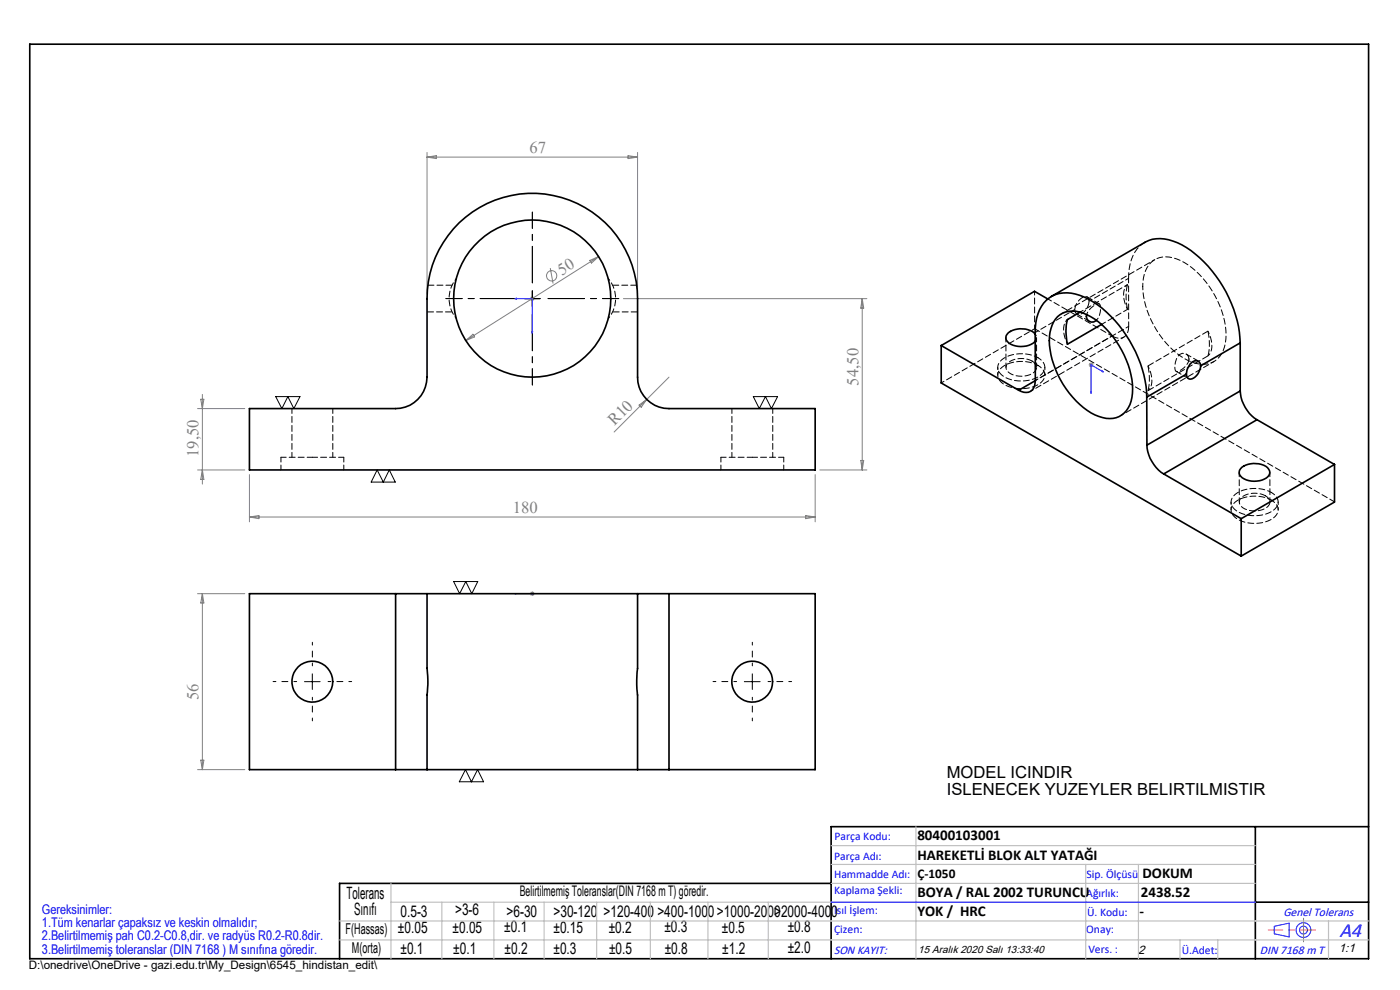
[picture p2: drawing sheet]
<svg xmlns="http://www.w3.org/2000/svg" width="297mm" height="210mm" viewBox="0 0 297 210" stroke-linecap="round" stroke-linejoin="round" font-family="sans-serif">
<g fill="none" stroke="#808080" stroke-width=".21">
<path d="M90.6 32.3v30.1M90.6 33.3h44.7M90.6 33.3l2-.3v.6zM133.2 33l2.1 .3-2.1 .3zM135.3 32.3v30.1M116.7 56.9l.6 3.2M125.1 55.2l1.9-.8-1.5 1.4zM127 54.4l-28.2 17.8M98.8 72.2l1.5-1.3 .4 .6zM112.4 63.4h1M112.6 63l.7 .7M112.9 62.9v.9"/>
<path d="M113.3 63l-.7 .7M132.3 63.4h51.6M182.9 63.4v36.3M182.9 63.4l.3 2h-.6zM231 77.4h1M231.1 77l.7 .7M231.5 76.9v1M231.8 77l-.7 .7M41.9 86.7h10M41.9 99.7h10M42.6 84.7h.7l-.4 2zM42.9 83.7v19"/>
<path d="M42.9 99.7l.4 2h-.7zM135.6 85.9l1.6-1.2-1.2 1.7zM141.9 80l-11.6 11.6M173.9 99.7h10M182.6 97.7h.6l-.3 2zM52.9 100.7v10M52.9 109.7h120M52.9 109.7l2-.3v.6zM170.9 109.4l2 .3-2 .3zM172.9 100.7v10M41.9 125.9h10M42.9 125.9v37.4"/>
<path d="M42.9 125.9l.4 2h-.7zM112.4 125.9h1M112.6 125.6l.7 .7M112.9 125.4v1M113.3 125.6l-.7 .7M41.9 163.3h10M42.6 161.2h.7l-.4 2.1z"/>
<circle cx="117" cy="58.5" r="1.1"/>
</g>
<g fill="none" stroke="#00f" stroke-width=".21">
<path d="M109.2 63.4l.4-.2v.3zM109.2 63.4h3.7v7.4M112.8 70.4h.2l-.1 .4zM233.8 78.7l.3 .2-.3-.1zM234.1 78.9l-2.6-1.5v6M231.4 83.1l.1 .1v.2zM109.2 125.9h.4h-.4M109.2 125.9h3.7M112.8 125.9h.2zM112.9 125.9h.1M176.3 191.4h90M270.3 196.5l3.2-.7v2.9l-3.2-.6z"/>
<circle cx="276.5" cy="197.3" r="1.57"/>
<circle cx="276.5" cy="197.3" r=".83"/>
</g>
<path d="M112.9 60v-15M109.6 63.3h-15M112.9 66.7v15M116.3 63.3h15" fill="none" stroke="#000" stroke-width=".21" stroke-dasharray="15.2 1.3 1.3 1.3" stroke-dashoffset="7.5"/>
<path d="M62.9 144.6h-5M66.3 141.2v-5M66.3 147.9v5M69.6 144.6h5M156.3 144.6h-5M159.6 141.2v-5M159.6 147.9v5M162.9 144.6h5" fill="none" stroke="#000" stroke-width=".21" stroke-dasharray="15.2 1.3 1.3 1.3" stroke-dashoffset="14.6"/>
<path d="M111.3 63.4h3.3M112.9 61.7v3.3M58.5 84.1h5.1l-1.3 2.6-1.2-2.6-1.3 2.6zM80 99.7l1.3 2.6 1.3-2.6 1.3 2.6h-5.2zM159.8 84.1h5.2l-1.3 2.6-1.3-2.6-1.3 2.6zM96.2 123.4h5.2l-1.3 2.5-1.3-2.5-1.3 2.5zM64.6 144.6h3.3M66.3 142.9v3.4M157.9 144.6h3.4M159.6 142.9v3.4M98.7 163.3l1.3 2.5 1.3-2.5 1.3 2.5h-5.2z" fill="none" stroke="#000" stroke-width=".21"/>
<path d="M6.3 9.4h284v194h-284zM266.3 175.4v28M290.3 175.4h-114v28M176.3 187.4h-104.3v16M266.3 191.4h24" fill="none" stroke="#000" stroke-width=".35"/>
<path d="M279 197.3h-9.9" fill="none" stroke="#f00" stroke-width=".21" stroke-dasharray="15.2 1.3 1.3 1.3" stroke-dashoffset="12.2"/>
<path d="M276.5 197.3v2.5M276.5 197.3v-2.5" fill="none" stroke="#808080" stroke-width=".21" stroke-dasharray="15.2 1.3 1.3 1.3"/>
<g fill="none" stroke="#c0c0c0" stroke-width=".25">
<path d="M176.3 179.4h90M194.3 175.4v28M72 199.4h218.3M72 195.4h218.3M82.9 187.4v16M82.9 191.4h183.4M93.7 191.4v12M104.8 191.4v12M115.4 191.4v12M126.6 191.4v12M138 191.4v12M150.2 191.4v12"/>
<path d="M163 191.4v12M176.3 183.4h90M176.3 187.4h90M230.3 183.4v20M241.5 183.4v20M250.3 199.4v4M258.3 199.4v4M281.8 195.4v8"/>
</g>
<g fill="#00f">
<path d="M109.2 63.4l.4-.2v.3zM112.8 70.4h.2l-.1 .4z"/>
<path d="M109.2 125.9h.4zM112.8 125.9h.2z"/>
<path d="M233.8 78.7v.1l.3 .1zM231.4 83.1l.1 .3v-.2z"/>
</g>
<g fill="none" stroke="#000" stroke-width=".35">
<path d="M199.7 73.3v7.9l63.6 36.8M199.7 73.3l16.4 9.5M219.6 70.9a4.5 4.5 0 0 0-5.9 0 1.35 1.35 0 0 0 .7 2.1 4.7 4.7 0 0 0 5.2-.6M222.3 63.4l-2.8-1.6-19.8 11.5M223 62.9l19.9-11.5a7.3 7.3 0 0 1 6.9 .1 24.9 24.9 0 0 1 11.9 14.1l.4 1.2a19.5 19.5 0 0 1 1 5.9M224.4 67.2a5.8 5.8 0 0 1 7 0 19.6 19.6 0 0 1 8.9 15.3 6.1 6.1 0 0 1-2.9 5.9 6.4 6.4 0 0 1-5.9-.8 19.3 19.3 0 0 1-8.9-16.2l.1-.9a6.6 6.6 0 0 1 1.7-3.3zM229.1 66.2l-2.7 1.6a10.8 10.8 0 0 0 0 5.2l7.3-4.2M230.5 66.8a1.19 1.19 0 0 0 .6 1.4 1.19 1.19 0 0 0 1.5-.3M251.7 79.4l-8.4 4.8M254.7 77.6a1.04 1.04 0 0 0-.6-1 1.04 1.04 0 0 0-1.2 .2 3.8 3.8 0 0 0-1.2 2.6M254.7 77.6a2.74 2.74 0 0 1-2.4 2.8 1.12 1.12 0 0 1-.6-1M263.1 72.7l-8.4 4.9"/>
<path d="M263.1 72.7v10.2M52.9 86.7h31a6.7 6.7 0 0 0 6.7-6.7v-16.6a22.3 22.3 0 0 1 22.3-22.4 22.3 22.3 0 0 1 22.4 22.4v16.6a6.6 6.6 0 0 0 6.6 6.7h31v13h-120zM219.6 80.7v-10.2a8.2 8.2 0 0 1 3.6-7.7 8.8 8.8 0 0 1 8.7 1.2 26.2 26.2 0 0 1 11.4 20.2M219.6 80.7a2.17 2.17 0 0 1-1.9 2.5l-1.6-.4M219.6 80.7l-3.5 2.1M243.3 84.2v10.2M243.3 94.4a7.9 7.9 0 0 0 3.6 6.1M263.1 82.9a7.8 7.8 0 0 0 3.6 6.1M263.1 82.9l-19.8 11.5M263.5 99.1a4.8 4.8 0 0 1 5.4 .1 1.4 1.4 0 0 1 .4 1.4 1.4 1.4 0 0 1-1.1 1 4.4 4.4 0 0 1-5.2-.9 1.32 1.32 0 0 1 .5-1.6zM266.7 89l-19.8 11.5M266.7 89l16.4 9.5"/>
<path d="M283.1 98.5v8l-19.8 11.5M283.1 98.5l-19.8 11.5M246.9 100.5l16.4 9.5M263.3 110v8M83.9 125.9h6.7M83.9 125.9h-31v37.4h31M83.9 125.9v37.4M90.6 125.9v15.9a22.4 22.4 0 0 1 0 5.6v15.9M90.6 125.9h44.7M135.3 125.9v15.9a22.4 22.4 0 0 0 0 5.6v15.9M135.3 125.9h6.6M141.9 125.9h31v37.4h-31"/>
<path d="M141.9 125.9v37.4M83.9 163.3h6.7M90.6 163.3h44.7M135.3 163.3h6.6"/>
<circle cx="112.9" cy="63.3" r="16.7"/>
<circle cx="66.2" cy="144.6" r="4.3"/>
<circle cx="159.6" cy="144.6" r="4.3"/>
</g>
<path d="M96.8 59a6.7 6.7 0 0 0 0 8.6M129 59a6.7 6.7 0 0 1 0 8.6M226.5 67.8a4 4 0 0 0-.4 4.5l.4 .7M230.6 66.8a3.4 3.4 0 0 1 2.5-2.4 1.66 1.66 0 0 1 .3 1.8l-.5 1.3-.3 .4M239.2 60.4a4 4 0 0 0-.3 4.5l.3 .7M243.5 77.6a5 5 0 0 1 .4 4.9l-.4 .4M256.3 70.2a5 5 0 0 1 .3 5l-.3 .3" fill="none" stroke="#000" stroke-width=".21" stroke-dasharray="1.3 .6" stroke-dashoffset=".7"/>
<path d="M61.9 86.7v10.3M66.3 97h-6.7M70.6 97v-10.3M72.9 97h-6.6M155.3 86.7v10.3M159.6 97h-6.7M163.9 97v-10.3M166.3 97h-6.7" fill="none" stroke="#000" stroke-width=".21" stroke-dasharray="1.3 .6" stroke-dashoffset=".2"/>
<path d="M239.4 59v10.2M213.4 71.6v6.3M219.9 77.9v-6.3M233.7 68.8l5.5-3.2M59.6 97v2.7M72.9 99.7v-2.7M152.9 97v2.7M166.3 99.7v-2.7M262.9 100.2v6.3M269.4 106.5v-6.3" fill="none" stroke="#000" stroke-width=".21" stroke-dasharray="1.3 .6" stroke-dashoffset=".3"/>
<path d="M95.9 60.5h-5.1M135.1 60.5h-5.1M252.2 76.2a1.25 1.25 0 0 0-.9-1.2 1.25 1.25 0 0 0-1.4 .6 3.3 3.3 0 0 0-.4 3.2 3.2 3.2 0 0 0 2.7-2.6" fill="none" stroke="#000" stroke-width=".21" stroke-dasharray="1.3 .6"/>
<path d="M90.6 66.2h5.3M130 66.2h5.3M228 65.7a.99 .99 0 0 0 .7 1 .99 .99 0 0 0 1.2-.4l.8-1.1 .3-1.3M231 63.9l-.3-.9a1.43 1.43 0 0 0-1.8 .6 3 3 0 0 0-.9 2.1M239.2 60.4a11.7 11.7 0 0 0 0 5.2M239.4 69.2a2.15 2.15 0 0 1-1 2.3 2.15 2.15 0 0 1-2.5-.2M256.3 70.2l-12.8 7.4M256.3 75.5a11.7 11.7 0 0 0 0-5.3M243.5 82.9l12.8-7.4M243.5 82.9a11.7 11.7 0 0 0 0-5.3" fill="none" stroke="#000" stroke-width=".21" stroke-dasharray="1.3 .6" stroke-dashoffset="-.1"/>
<path d="M219.5 69.7v-7.9M219.6 70.5l8.4-4.8M231 63.9l8.4-4.9" fill="none" stroke="#000" stroke-width=".21" stroke-dasharray="1.3 .6" stroke-dashoffset=".5"/>
<path d="M242.9 51.4a8.3 8.3 0 0 0-3.5 7.6M219 76.6a4.6 4.6 0 0 0-5.4 .6 1.42 1.42 0 0 0 1 2.2 4.5 4.5 0 0 0 5.2-.9 1.4 1.4 0 0 0-.8-1.9M228.5 66.6l2.6 1.5M233.2 64.5l-2.6-1.5M249.5 78.8l2.6 1.5M254.2 76.6l-2.6-1.5M268.5 105.2a4.6 4.6 0 0 0-5.4 .6 1.42 1.42 0 0 0 1 2.1 4.5 4.5 0 0 0 5.2-.9 1.4 1.4 0 0 0-.8-1.8M283.1 106.5l-63.6-36.8" fill="none" stroke="#000" stroke-width=".21" stroke-dasharray="1.3 .6" stroke-dashoffset=".1"/>
<path d="M245 55.1l-19.8 11.5M219.5 69.7l-19.8 11.5M239.2 60.4l-10.1 5.8M242.4 60.8a19.3 19.3 0 0 0 9.7 15.7 5.5 5.5 0 0 0 6.2-.4 7.8 7.8 0 0 0 1.6-7.1 19.4 19.4 0 0 0-9.5-13.7 5.5 5.5 0 0 0-6.2 .4 6.7 6.7 0 0 0-1.8 5.1M218.6 83l19.8-11.5M219.6 80.7l19.8-11.5M237.7 88.2l19.8-11.5" fill="none" stroke="#000" stroke-width=".21" stroke-dasharray="1.3 .6" stroke-dashoffset=".6"/>
<path d="M220.2 75.9a2.18 2.18 0 0 1 1.5 2.1 2.18 2.18 0 0 1-1.6 2 7.5 7.5 0 0 1-7.7-.5 2.04 2.04 0 0 1 .6-3.5 7.7 7.7 0 0 1 7.2-.1M220.2 77.5a2.18 2.18 0 0 1 1.5 2.1 2.18 2.18 0 0 1-1.6 2.1 7.5 7.5 0 0 1-7.7-.6 2.04 2.04 0 0 1 .6-3.5 7.7 7.7 0 0 1 7.2-.1M235.9 71.3l-13.6-7.9M269.7 104.4a2.18 2.18 0 0 1 1.5 2.2 2.18 2.18 0 0 1-1.6 2 7.5 7.5 0 0 1-7.7-.5 2.04 2.04 0 0 1 .6-3.6 7.7 7.7 0 0 1 7.2-.1M269.7 106.1a2.18 2.18 0 0 1 1.5 2.1 2.18 2.18 0 0 1-1.6 2 7.5 7.5 0 0 1-7.7-.5 2.04 2.04 0 0 1 .6-3.5 7.7 7.7 0 0 1 7.2-.1" fill="none" stroke="#000" stroke-width=".21" stroke-dasharray="1.3 .6" stroke-dashoffset=".4"/>
<path d="M211.7 77.9v1.7M219.6 70.8l.1 .1a1.17 1.17 0 0 1-.1 1.5M221.7 79.5v-1.6M219.6 80.7l16.3-9.4M261.2 106.5v1.6M271.2 108.1v-1.6" fill="none" stroke="#000" stroke-width=".21" stroke-dasharray="1.3 .6" stroke-dashoffset=".8"/>
<text font-size="4.4" fill="#00f" x="284.2" y="198.7">A4</text>
<g font-size="3.6">
<text x="73.5" y="190.7">Tolerans</text>
<text x="75.1" y="194.1">Sınıfı</text>
</g>
<g font-size="3.5" fill="#808080">
<text x="112.4" y="32.5">67</text>
<text x="119.2" y="58.5" transform="rotate(-32 119.2 58.5)">50</text>
<text x="182.1" y="81.8" transform="rotate(-90 182.1 81.8)">54,50</text>
<text x="130.4" y="90.4" transform="rotate(-45 130.4 90.4)">R10</text>
<text x="42.1" y="97" transform="rotate(-90 42.1 97)">19,50</text>
<text x="108.8" y="108.8">180</text>
<text x="42.1" y="148.5" transform="rotate(-90 42.1 148.5)">56</text>
</g>
<g font-size="3.5">
<text x="200.9" y="165.1">MODEL ICINDIR</text>
<text x="200.9" y="168.6">ISLENECEK YUZEYLER BELIRTILMISTIR</text>
</g>
<g font-size="3.4">
<text x="84.4" y="198">±0.05</text>
<text x="85" y="194.4">0.5-3</text>
<text x="96" y="197.8">±0.05</text>
<text x="96.5" y="194.2">&gt;3-6</text>
<text x="107" y="197.8">±0.1</text>
<text x="107.5" y="194.5">&gt;6-30</text>
<text x="117.4" y="194.5">&gt;30-120</text>
<text x="117.4" y="197.9">±0.15</text>
<text x="128" y="194.5">&gt;120-400</text>
<text x="129.1" y="197.8">±0.2</text>
<text x="139.5" y="194.5">&gt;400-1000&gt;1000-2000&gt;2000-4000</text>
<text x="140.9" y="197.8">±0.3</text>
<text x="153.1" y="197.8">±0.5</text>
<text x="167.1" y="197.7">±0.8</text>
<text x="85" y="202.3">±0.1</text>
<text x="96.2" y="202.3">±0.1</text>
<text x="107" y="202.3">±0.2</text>
<text x="117.4" y="202.4">±0.3</text>
<text x="129.2" y="202.3">±0.5</text>
<text x="141" y="202.3">±0.8</text>
<text x="153.2" y="202.3">±1.2</text>
<text x="167.1" y="202.2">±2.0</text>
</g>
<g font-size="3.2">
<text x="194.6" y="178.2">80400103001</text>
<text x="194.6" y="182.4">HAREKETLİ BLOK ALT YATAĞI</text>
<text x="194.6" y="190.2">BOYA / RAL 2002 TURUNCU</text>
<text x="242" y="190.2">2438.52</text>
<text x="242.4" y="186.2">DOKUM</text>
<text x="194.6" y="194.3">YOK / HRC</text>
<text x="241.7" y="194.3">-</text>
<text x="73.3" y="198.1">F(Hassas)</text>
<text x="74.7" y="202.2">M(orta)</text>
</g>
<text font-size="3.1" x="110.3" y="190.1">Belirtilmemiş Toleranslar(DIN 7168 m T) göredir.</text>
<text font-size="2.8" x="194.6" y="186.2">Ç-1050</text>
<g font-size="2.8" fill="#0000e8">
<text x="8.9" y="193.8">Gereksinimler:</text>
<text x="8.9" y="196.6">1.Tüm kenarlar çapaksız ve keskin olmalıdır;</text>
<text x="8.9" y="199.5">2.Belirtilmemiş pah C0.2-C0.8,dir. ve radyüs R0.2-R0.8dir.</text>
<text x="8.9" y="202.3">3.Belirtilmemiş toleranslar (DIN 7168 ) M sınıfına göredir.</text>
</g>
<g font-size="2.6" fill="#00f">
<text x="272.3" y="194.3">Genel Tolerans</text>
<text x="176.9" y="202.3">SON KAYIT:</text>
<text x="267.3" y="202.4">DIN 7168 m T</text>
</g>
<g font-size="2.6">
<text x="241.4" y="202.3">2</text>
<text x="284" y="202">1:1</text>
</g>
<g font-size="2.5" fill="#00f">
<text x="177" y="178.2">Parça Kodu:</text>
<text x="177" y="182.4">Parça Adı:</text>
<text x="176.9" y="186.2">Hammadde Adı:</text>
<text x="177" y="189.7">Kaplama Şekli:</text>
<text x="230.5" y="190.2">Ağırlık:</text>
<text x="230.5" y="186.2">Sip. Ölçüsü</text>
<text x="176.9" y="193.9">Isıl İşlem:</text>
<text x="177" y="197.8">Çizen:</text>
<text x="230.4" y="197.8">Onay:</text>
<text x="230.6" y="194.3">Ü. Kodu:</text>
<text x="230.9" y="202.1">Vers. :</text>
<text x="250.7" y="202.4">Ü.Adet:</text>
</g>
<text font-size="2.5" x="6.1" y="205.5">D:\onedrive\OneDrive - gazi.edu.tr\My_Design\6545_hindistan_edit\</text>
<text font-size="2.2" x="194.8" y="202.1">15 Aralık 2020 Salı 13:33:40</text>
</svg>
